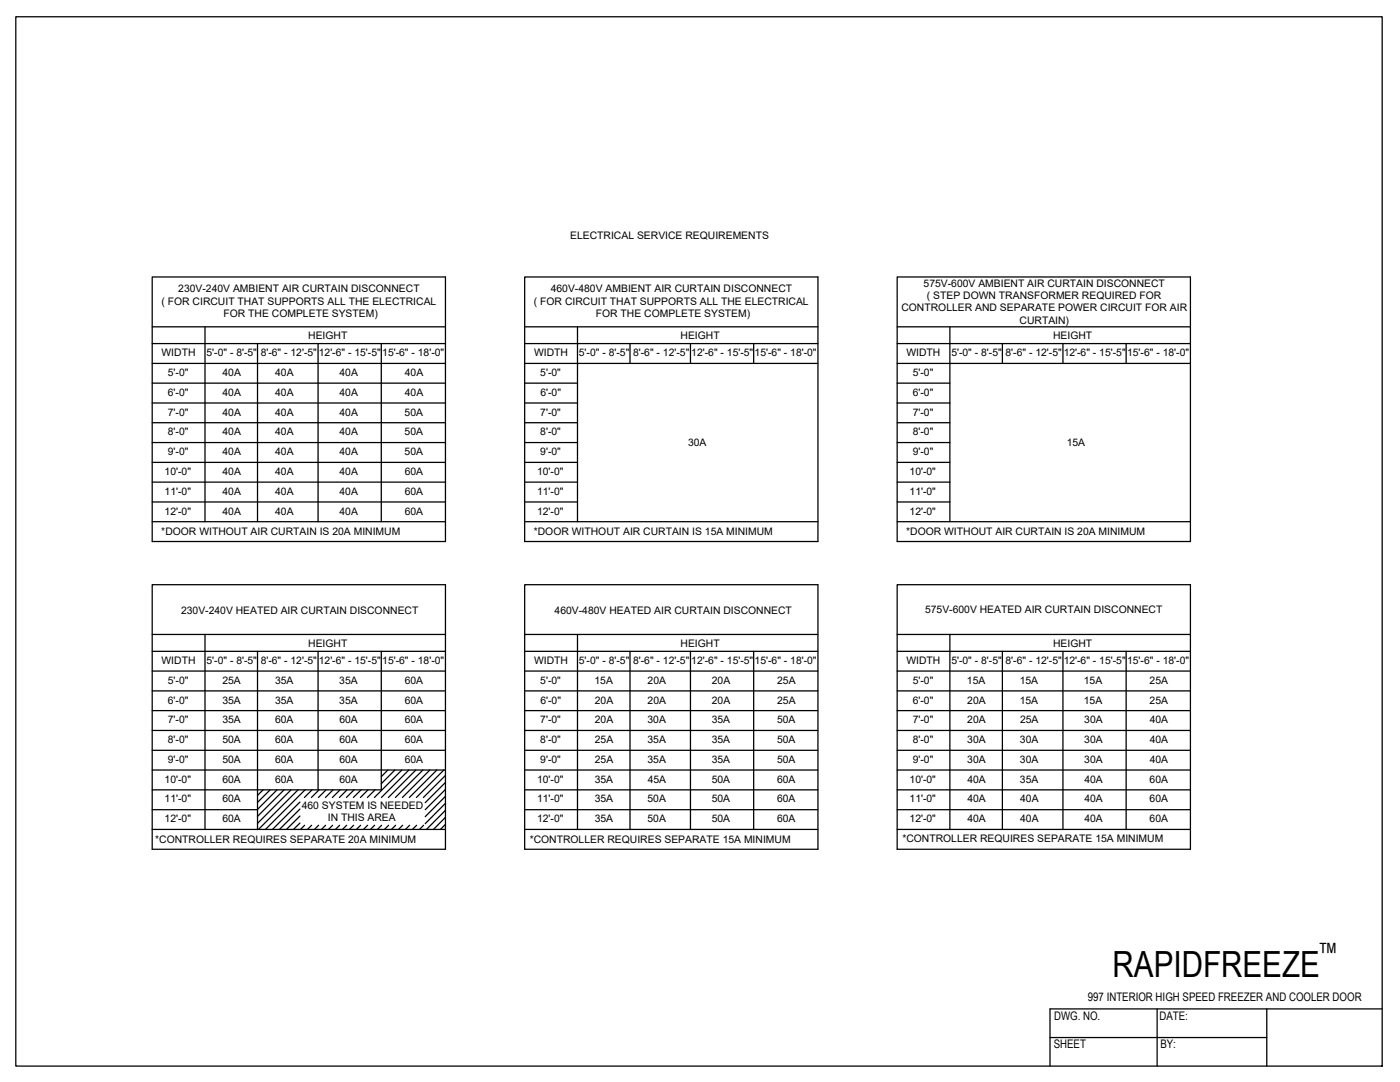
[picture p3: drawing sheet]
<svg xmlns="http://www.w3.org/2000/svg" width="279mm" height="216mm" viewBox="0 0 279 216" stroke-linecap="round" stroke-linejoin="round" font-family="sans-serif">
<!-- layer: ANNOTATIONS -->
<g fill="none" stroke="#000" stroke-width=".25">
<path d="M30.4 55.3h58.5v52.8h-58.5zM104.7 55.3h58.5v52.8h-58.5zM179 55.3h58.6v52.8h-58.6zM30.4 65.2h58.5M30.4 68.6h58.5M30.4 72.5h58.5M30.4 76.5h58.5M40.9 65.2v38.9M51.4 68.6v35.5M63.5 68.6v35.5M76.1 68.6v35.5M104.7 65.2h58.5"/>
<path d="M104.7 68.6h58.5M104.7 72.5h58.5M104.7 76.5h10.6M115.3 65.2v38.9M125.7 68.6v3.9M137.8 68.6v3.9M150.4 68.6v3.9M179 65.2h58.6M179 68.6h58.6M179 72.5h58.6M179 76.5h10.6M189.6 65.2v38.9"/>
<path d="M200 68.6v3.9M212.1 68.6v3.9M224.7 68.6v3.9M30.4 80.4h58.5M30.4 84.3h58.5M30.4 88.3h58.5M30.4 92.3h58.5M30.4 96.2h58.5M104.7 80.4h10.6M104.7 84.3h10.6M104.7 88.3h10.6M104.7 92.3h10.6"/>
<path d="M104.7 96.2h10.6M179 80.4h10.6M179 84.3h10.6M179 88.3h10.6M179 92.3h10.6M179 96.2h10.6M30.4 116.7h58.5v52.8h-58.5zM30.4 100.2h58.5M30.4 104.1h58.5M104.7 116.7h58.5v52.8h-58.5zM104.7 100.2h10.6M104.7 104.1h58.5"/>
<path d="M179 116.7h58.6v52.8h-58.6zM179 100.2h10.6M179 104.1h58.6M30.4 126.6h58.5M30.4 130h58.5M30.4 133.9h58.5M30.4 137.9h58.5M40.9 126.6v38.9M51.4 130v35.5M63.5 130v27.6M76.1 130v27.6h-45.7M104.7 126.6h58.5"/>
<path d="M104.7 130h58.5M104.7 133.9h58.5M104.7 137.9h58.5M115.3 126.6v38.9M125.7 130v35.5M137.8 130v35.5M150.4 130v35.5M179 126.6h58.6M179 130h58.6M179 133.9h58.6M179 137.9h58.6M189.6 126.6v38.9"/>
<path d="M200 130v35.5M212.1 130v35.5M224.7 130v35.5M30.4 141.8h58.5M30.4 145.8h58.5M30.4 149.7h58.5M30.4 153.6h58.5M52.5 157.6l-1.1 1.1M53.9 157.6l-2.5 2.5M55.3 157.6l-3.9 3.9M56.7 157.6l-5.3 5.3M58.1 157.6l-6.7 6.7"/>
<path d="M59.5 157.6l-7.9 7.9M60.9 157.6l-7.9 7.9M62.3 157.6l-1.6 1.5M63.7 157.6l-1.6 1.5M65.1 157.6l-1.6 1.5M66.5 157.6l-1.6 1.5M67.9 157.6l-1.6 1.5M69.3 157.6l-1.6 1.5M70.7 157.6l-1.6 1.5M72.1 157.6l-1.6 1.5M73.4 157.6l-1.5 1.5M74.8 157.6l-1.5 1.5"/>
<path d="M77.4 153.6l-1.3 1.4M78.8 153.6l-2.7 2.8M80.2 153.6l-5.5 5.5M81.6 153.6l-5.5 5.5M83 153.6l-5.5 5.5M84.4 153.6l-5.5 5.5M85.8 153.6l-5.5 5.5M87.2 153.6l-5.5 5.5M88.6 153.6l-5.5 5.5M88.9 154.7l-4.4 4.4M88.9 156.1l-4 4.1M88.9 157.5l-4 4.1"/>
<path d="M88.9 158.9l-4 4.1M104.7 141.8h58.5M104.7 145.8h58.5M104.7 149.7h58.5M104.7 153.6h58.5M104.7 157.6h58.5M179 141.8h58.6M179 145.8h58.6M179 149.7h58.6M179 153.6h58.6M179 157.6h58.6M30.4 161.6h21"/>
<path d="M30.4 165.5h58.5M59.9 160l-5.5 5.5M59.9 161.4l-4.1 4.1M59.9 162.8l-2.7 2.7M59.9 164.2l-1.3 1.3M60.8 164.7l-.8 .8M62.2 164.7l-.8 .8M63.6 164.7l-.8 .8M65 164.7l-.8 .8M66.4 164.7l-.8 .8M67.8 164.7l-.8 .8M69.2 164.7l-.9 .8"/>
<path d="M70.6 164.7l-.9 .8M72 164.7l-.9 .8M73.4 164.7l-.9 .8M74.8 164.7l-.9 .8M76.2 164.7l-.9 .8M77.6 164.7l-.9 .8M79 164.7l-.9 .8M80.3 164.7l-.8 .8M81.7 164.7l-.8 .8M83.1 164.7l-.8 .8M84.5 164.7l-.8 .8M88.9 160.3l-4 4.1"/>
<path d="M88.9 161.7l-3.8 3.8M88.9 163.1l-2.4 2.4M88.9 164.5l-1 1M104.7 161.6h58.5M104.7 165.5h58.5M179 161.6h58.6M179 165.5h58.6"/>
</g>
<!-- layer: TITLE BLOCK -->
<path d="M3.2 3.3h272.6v209.4h-272.6zM209.6 207h43.2M230.9 201.3v11.4M252.8 201.3v11.4M275.8 201.3h-66.2v11.4" fill="none" stroke="#000" stroke-width=".25"/>
<text font-size="7.2" x="222" y="194.9">RAPIDFREEZE</text>
<text font-size="5" x="263" y="191.7">™</text>
<g font-size="2.4">
<text x="210.4" y="203.6">DWG. NO.</text>
<text x="217.1" y="199.8">997 INTERIOR HIGH SPEED FREEZER AND COOLER DOOR</text>
<text x="231.4" y="203.4">DATE:</text>
<text x="210.3" y="209.1">SHEET</text>
<text x="231.6" y="209">BY:</text>
</g>
<g font-size="2.1">
<text x="113.8" y="47.6">ELECTRICAL SERVICE REQUIREMENTS</text>
<text x="35.6" y="58.3">230V-240V AMBIENT AIR CURTAIN DISCONNECT</text>
<text x="109.9" y="58.3">460V-480V AMBIENT AIR CURTAIN DISCONNECT</text>
<text x="184.3" y="57.2">575V-600V AMBIENT AIR CURTAIN DISCONNECT</text>
<text x="185" y="59.6">( STEP DOWN TRANSFORMER REQUIRED FOR</text>
<text x="32.2" y="60.8">( FOR CIRCUIT THAT SUPPORTS ALL THE ELECTRICAL</text>
<text x="44.6" y="63.3">FOR THE COMPLETE SYSTEM)</text>
<text x="106.6" y="60.8">( FOR CIRCUIT THAT SUPPORTS ALL THE ELECTRICAL</text>
<text x="118.9" y="63.3">FOR THE COMPLETE SYSTEM)</text>
<text x="179.9" y="62.1">CONTROLLER AND SEPARATE POWER CIRCUIT FOR AIR</text>
<text x="203.5" y="64.6">CURTAIN)</text>
<text x="32.2" y="71.1">WIDTH</text>
<text x="41.2" y="71.1">5'-0&quot; - 8'-5&quot;</text>
<text x="52" y="71.1">8'-6&quot; - 12'-5&quot;</text>
<text x="61.5" y="67.7">HEIGHT</text>
<text x="63.6" y="71.1">12'-6&quot; - 15'-5&quot;</text>
<text x="76.3" y="71.1">15'-6&quot; - 18'-0&quot;</text>
<text x="106.6" y="71.1">WIDTH</text>
<text x="115.5" y="71.1">5'-0&quot; - 8'-5&quot;</text>
<text x="126.3" y="71.1">8'-6&quot; - 12'-5&quot;</text>
<text x="135.8" y="67.7">HEIGHT</text>
<text x="138" y="71.1">12'-6&quot; - 15'-5&quot;</text>
<text x="150.6" y="71.1">15'-6&quot; - 18'-0&quot;</text>
<text x="180.9" y="71.1">WIDTH</text>
<text x="189.9" y="71.1">5'-0&quot; - 8'-5&quot;</text>
<text x="200.7" y="71.1">8'-6&quot; - 12'-5&quot;</text>
<text x="210.2" y="67.7">HEIGHT</text>
<text x="212.3" y="71.1">12'-6&quot; - 15'-5&quot;</text>
<text x="224.9" y="71.1">15'-6&quot; - 18'-0&quot;</text>
<text x="33.5" y="75">5'-0&quot;</text>
<text x="44.4" y="75">40A</text>
<text x="54.9" y="75">40A</text>
<text x="67.8" y="75">40A</text>
<text x="80.8" y="75">40A</text>
<text x="107.8" y="75">5'-0&quot;</text>
<text x="182.2" y="75">5'-0&quot;</text>
<text x="33.5" y="79">6'-0&quot;</text>
<text x="33.5" y="82.9">7'-0&quot;</text>
<text x="44.4" y="79">40A</text>
<text x="44.4" y="82.9">40A</text>
<text x="54.9" y="79">40A</text>
<text x="54.9" y="82.9">40A</text>
<text x="67.8" y="79">40A</text>
<text x="67.8" y="82.9">40A</text>
<text x="80.8" y="82.9">50A</text>
<text x="80.8" y="79">40A</text>
<text x="107.8" y="82.9">7'-0&quot;</text>
<text x="107.8" y="79">6'-0&quot;</text>
<text x="182.2" y="79">6'-0&quot;</text>
<text x="182.2" y="82.9">7'-0&quot;</text>
<text x="33.5" y="86.9">8'-0&quot;</text>
<text x="44.4" y="86.9">40A</text>
<text x="54.9" y="86.9">40A</text>
<text x="67.8" y="86.9">40A</text>
<text x="80.8" y="86.9">50A</text>
<text x="107.8" y="86.9">8'-0&quot;</text>
<text x="137.3" y="89.1">30A</text>
<text x="182.2" y="86.9">8'-0&quot;</text>
<text x="212.9" y="89.1">15A</text>
<text x="32.9" y="94.8">10'-0&quot;</text>
<text x="33.5" y="90.8">9'-0&quot;</text>
<text x="44.4" y="90.8">40A</text>
<text x="44.4" y="94.8">40A</text>
<text x="54.9" y="90.8">40A</text>
<text x="54.9" y="94.8">40A</text>
<text x="67.8" y="90.8">40A</text>
<text x="67.8" y="94.8">40A</text>
<text x="80.8" y="90.8">50A</text>
<text x="80.8" y="94.8">60A</text>
<text x="107.2" y="94.8">10'-0&quot;</text>
<text x="107.8" y="90.8">9'-0&quot;</text>
<text x="181.5" y="94.8">10'-0&quot;</text>
<text x="182.2" y="90.8">9'-0&quot;</text>
<text x="32.9" y="98.7">11'-0&quot;</text>
<text x="44.4" y="98.7">40A</text>
<text x="54.9" y="98.7">40A</text>
<text x="67.8" y="98.7">40A</text>
<text x="80.8" y="98.7">60A</text>
<text x="107.2" y="98.7">11'-0&quot;</text>
<text x="181.5" y="98.7">11'-0&quot;</text>
<text x="32.2" y="106.8">*DOOR WITHOUT AIR CURTAIN IS 20A MINIMUM</text>
<text x="32.9" y="102.7">12'-0&quot;</text>
<text x="44.4" y="102.7">40A</text>
<text x="54.9" y="102.7">40A</text>
<text x="67.8" y="102.7">40A</text>
<text x="80.8" y="102.7">60A</text>
<text x="106.5" y="106.8">*DOOR WITHOUT AIR CURTAIN IS 15A MINIMUM</text>
<text x="107.2" y="102.7">12'-0&quot;</text>
<text x="180.8" y="106.8">*DOOR WITHOUT AIR CURTAIN IS 20A MINIMUM</text>
<text x="181.5" y="102.7">12'-0&quot;</text>
<text x="36.1" y="122.5">230V-240V HEATED AIR CURTAIN DISCONNECT</text>
<text x="110.7" y="122.4">460V-480V HEATED AIR CURTAIN DISCONNECT</text>
<text x="184.6" y="122.4">575V-600V HEATED AIR CURTAIN DISCONNECT</text>
<text x="61.5" y="129.1">HEIGHT</text>
<text x="135.8" y="129.1">HEIGHT</text>
<text x="210.2" y="129.1">HEIGHT</text>
<text x="32.2" y="132.5">WIDTH</text>
<text x="33.5" y="136.4">5'-0&quot;</text>
<text x="41.2" y="132.5">5'-0&quot; - 8'-5&quot;</text>
<text x="44.4" y="136.4">25A</text>
<text x="52" y="132.5">8'-6&quot; - 12'-5&quot;</text>
<text x="54.9" y="136.4">35A</text>
<text x="63.6" y="132.5">12'-6&quot; - 15'-5&quot;</text>
<text x="67.7" y="136.4">35A</text>
<text x="76.3" y="132.5">15'-6&quot; - 18'-0&quot;</text>
<text x="80.8" y="136.4">60A</text>
<text x="106.6" y="132.5">WIDTH</text>
<text x="107.8" y="136.4">5'-0&quot;</text>
<text x="115.5" y="132.5">5'-0&quot; - 8'-5&quot;</text>
<text x="118.6" y="136.4">15A</text>
<text x="126.3" y="132.5">8'-6&quot; - 12'-5&quot;</text>
<text x="129.2" y="136.4">20A</text>
<text x="138" y="132.5">12'-6&quot; - 15'-5&quot;</text>
<text x="142.1" y="136.4">20A</text>
<text x="150.6" y="132.5">15'-6&quot; - 18'-0&quot;</text>
<text x="155.1" y="136.4">25A</text>
<text x="180.9" y="132.5">WIDTH</text>
<text x="182.2" y="136.4">5'-0&quot;</text>
<text x="189.9" y="132.5">5'-0&quot; - 8'-5&quot;</text>
<text x="193" y="136.4">15A</text>
<text x="200.7" y="132.5">8'-6&quot; - 12'-5&quot;</text>
<text x="203.5" y="136.4">15A</text>
<text x="212.3" y="132.5">12'-6&quot; - 15'-5&quot;</text>
<text x="216.3" y="136.4">15A</text>
<text x="224.9" y="132.5">15'-6&quot; - 18'-0&quot;</text>
<text x="229.4" y="136.4">25A</text>
<text x="33.5" y="140.4">6'-0&quot;</text>
<text x="44.4" y="140.4">35A</text>
<text x="54.9" y="140.4">35A</text>
<text x="67.7" y="140.4">35A</text>
<text x="80.8" y="140.4">60A</text>
<text x="107.8" y="140.4">6'-0&quot;</text>
<text x="118.7" y="140.4">20A</text>
<text x="129.2" y="140.4">20A</text>
<text x="142.1" y="140.4">20A</text>
<text x="155.1" y="140.4">25A</text>
<text x="182.2" y="140.4">6'-0&quot;</text>
<text x="193" y="140.4">20A</text>
<text x="203.5" y="140.4">15A</text>
<text x="216.3" y="140.4">15A</text>
<text x="229.4" y="140.4">25A</text>
<text x="33.5" y="144.3">7'-0&quot;</text>
<text x="33.5" y="148.3">8'-0&quot;</text>
<text x="44.4" y="144.3">35A</text>
<text x="44.4" y="148.3">50A</text>
<text x="54.9" y="144.3">60A</text>
<text x="54.9" y="148.3">60A</text>
<text x="67.7" y="144.3">60A</text>
<text x="67.7" y="148.3">60A</text>
<text x="80.8" y="144.3">60A</text>
<text x="80.8" y="148.3">60A</text>
<text x="107.8" y="144.3">7'-0&quot;</text>
<text x="107.8" y="148.3">8'-0&quot;</text>
<text x="118.7" y="144.3">20A</text>
<text x="118.7" y="148.3">25A</text>
<text x="129.2" y="144.3">30A</text>
<text x="129.2" y="148.3">35A</text>
<text x="142" y="144.3">35A</text>
<text x="142" y="148.3">35A</text>
<text x="155.1" y="144.3">50A</text>
<text x="155.1" y="148.3">50A</text>
<text x="182.2" y="144.3">7'-0&quot;</text>
<text x="182.2" y="148.3">8'-0&quot;</text>
<text x="193" y="144.3">20A</text>
<text x="193" y="148.3">30A</text>
<text x="203.6" y="148.3">30A</text>
<text x="203.6" y="144.3">25A</text>
<text x="216.4" y="144.3">30A</text>
<text x="216.4" y="148.3">30A</text>
<text x="229.4" y="144.3">40A</text>
<text x="229.4" y="148.3">40A</text>
<text x="33.5" y="152.2">9'-0&quot;</text>
<text x="44.4" y="152.2">50A</text>
<text x="54.9" y="152.2">60A</text>
<text x="67.7" y="152.2">60A</text>
<text x="80.8" y="152.2">60A</text>
<text x="107.8" y="152.2">9'-0&quot;</text>
<text x="118.7" y="152.2">25A</text>
<text x="129.2" y="152.2">35A</text>
<text x="142" y="152.2">35A</text>
<text x="155.1" y="152.2">50A</text>
<text x="182.2" y="152.2">9'-0&quot;</text>
<text x="193" y="152.2">30A</text>
<text x="203.6" y="152.2">30A</text>
<text x="216.4" y="152.2">30A</text>
<text x="229.4" y="152.2">40A</text>
<text x="32.9" y="156.2">10'-0&quot;</text>
<text x="32.9" y="160.1">11'-0&quot;</text>
<text x="44.4" y="156.2">60A</text>
<text x="44.4" y="160.1">60A</text>
<text x="54.9" y="156.2">60A</text>
<text x="60.2" y="161.4">460 SYSTEM IS NEEDED</text>
<text x="67.7" y="156.2">60A</text>
<text x="107.2" y="156.2">10'-0&quot;</text>
<text x="107.2" y="160.1">11'-0&quot;</text>
<text x="118.7" y="156.2">35A</text>
<text x="118.7" y="160.1">35A</text>
<text x="129.2" y="160.1">50A</text>
<text x="129.3" y="156.2">45A</text>
<text x="142" y="156.2">50A</text>
<text x="142" y="160.1">50A</text>
<text x="155.1" y="156.2">60A</text>
<text x="155.1" y="160.1">60A</text>
<text x="181.5" y="156.2">10'-0&quot;</text>
<text x="181.5" y="160.1">11'-0&quot;</text>
<text x="193.1" y="156.2">40A</text>
<text x="193.1" y="160.1">40A</text>
<text x="203.6" y="156.2">35A</text>
<text x="203.6" y="160.1">40A</text>
<text x="216.4" y="156.2">40A</text>
<text x="216.4" y="160.1">40A</text>
<text x="229.4" y="156.2">60A</text>
<text x="229.4" y="160.1">60A</text>
<text x="32.9" y="164.1">12'-0&quot;</text>
<text x="44.4" y="164.1">60A</text>
<text x="65.4" y="163.9">IN THIS AREA</text>
<text x="107.2" y="164.1">12'-0&quot;</text>
<text x="118.7" y="164.1">35A</text>
<text x="129.2" y="164.1">50A</text>
<text x="142" y="164.1">50A</text>
<text x="155.1" y="164.1">60A</text>
<text x="181.5" y="164.1">12'-0&quot;</text>
<text x="193.1" y="164.1">40A</text>
<text x="203.6" y="164.1">40A</text>
<text x="216.4" y="164.1">40A</text>
<text x="229.4" y="164.1">60A</text>
<text x="31" y="168.2">*CONTROLLER REQUIRES SEPARATE 20A MINIMUM</text>
<text x="105.7" y="168.2">*CONTROLLER REQUIRES SEPARATE 15A MINIMUM</text>
<text x="180.1" y="168.1">*CONTROLLER REQUIRES SEPARATE 15A MINIMUM</text>
</g>
</svg>
